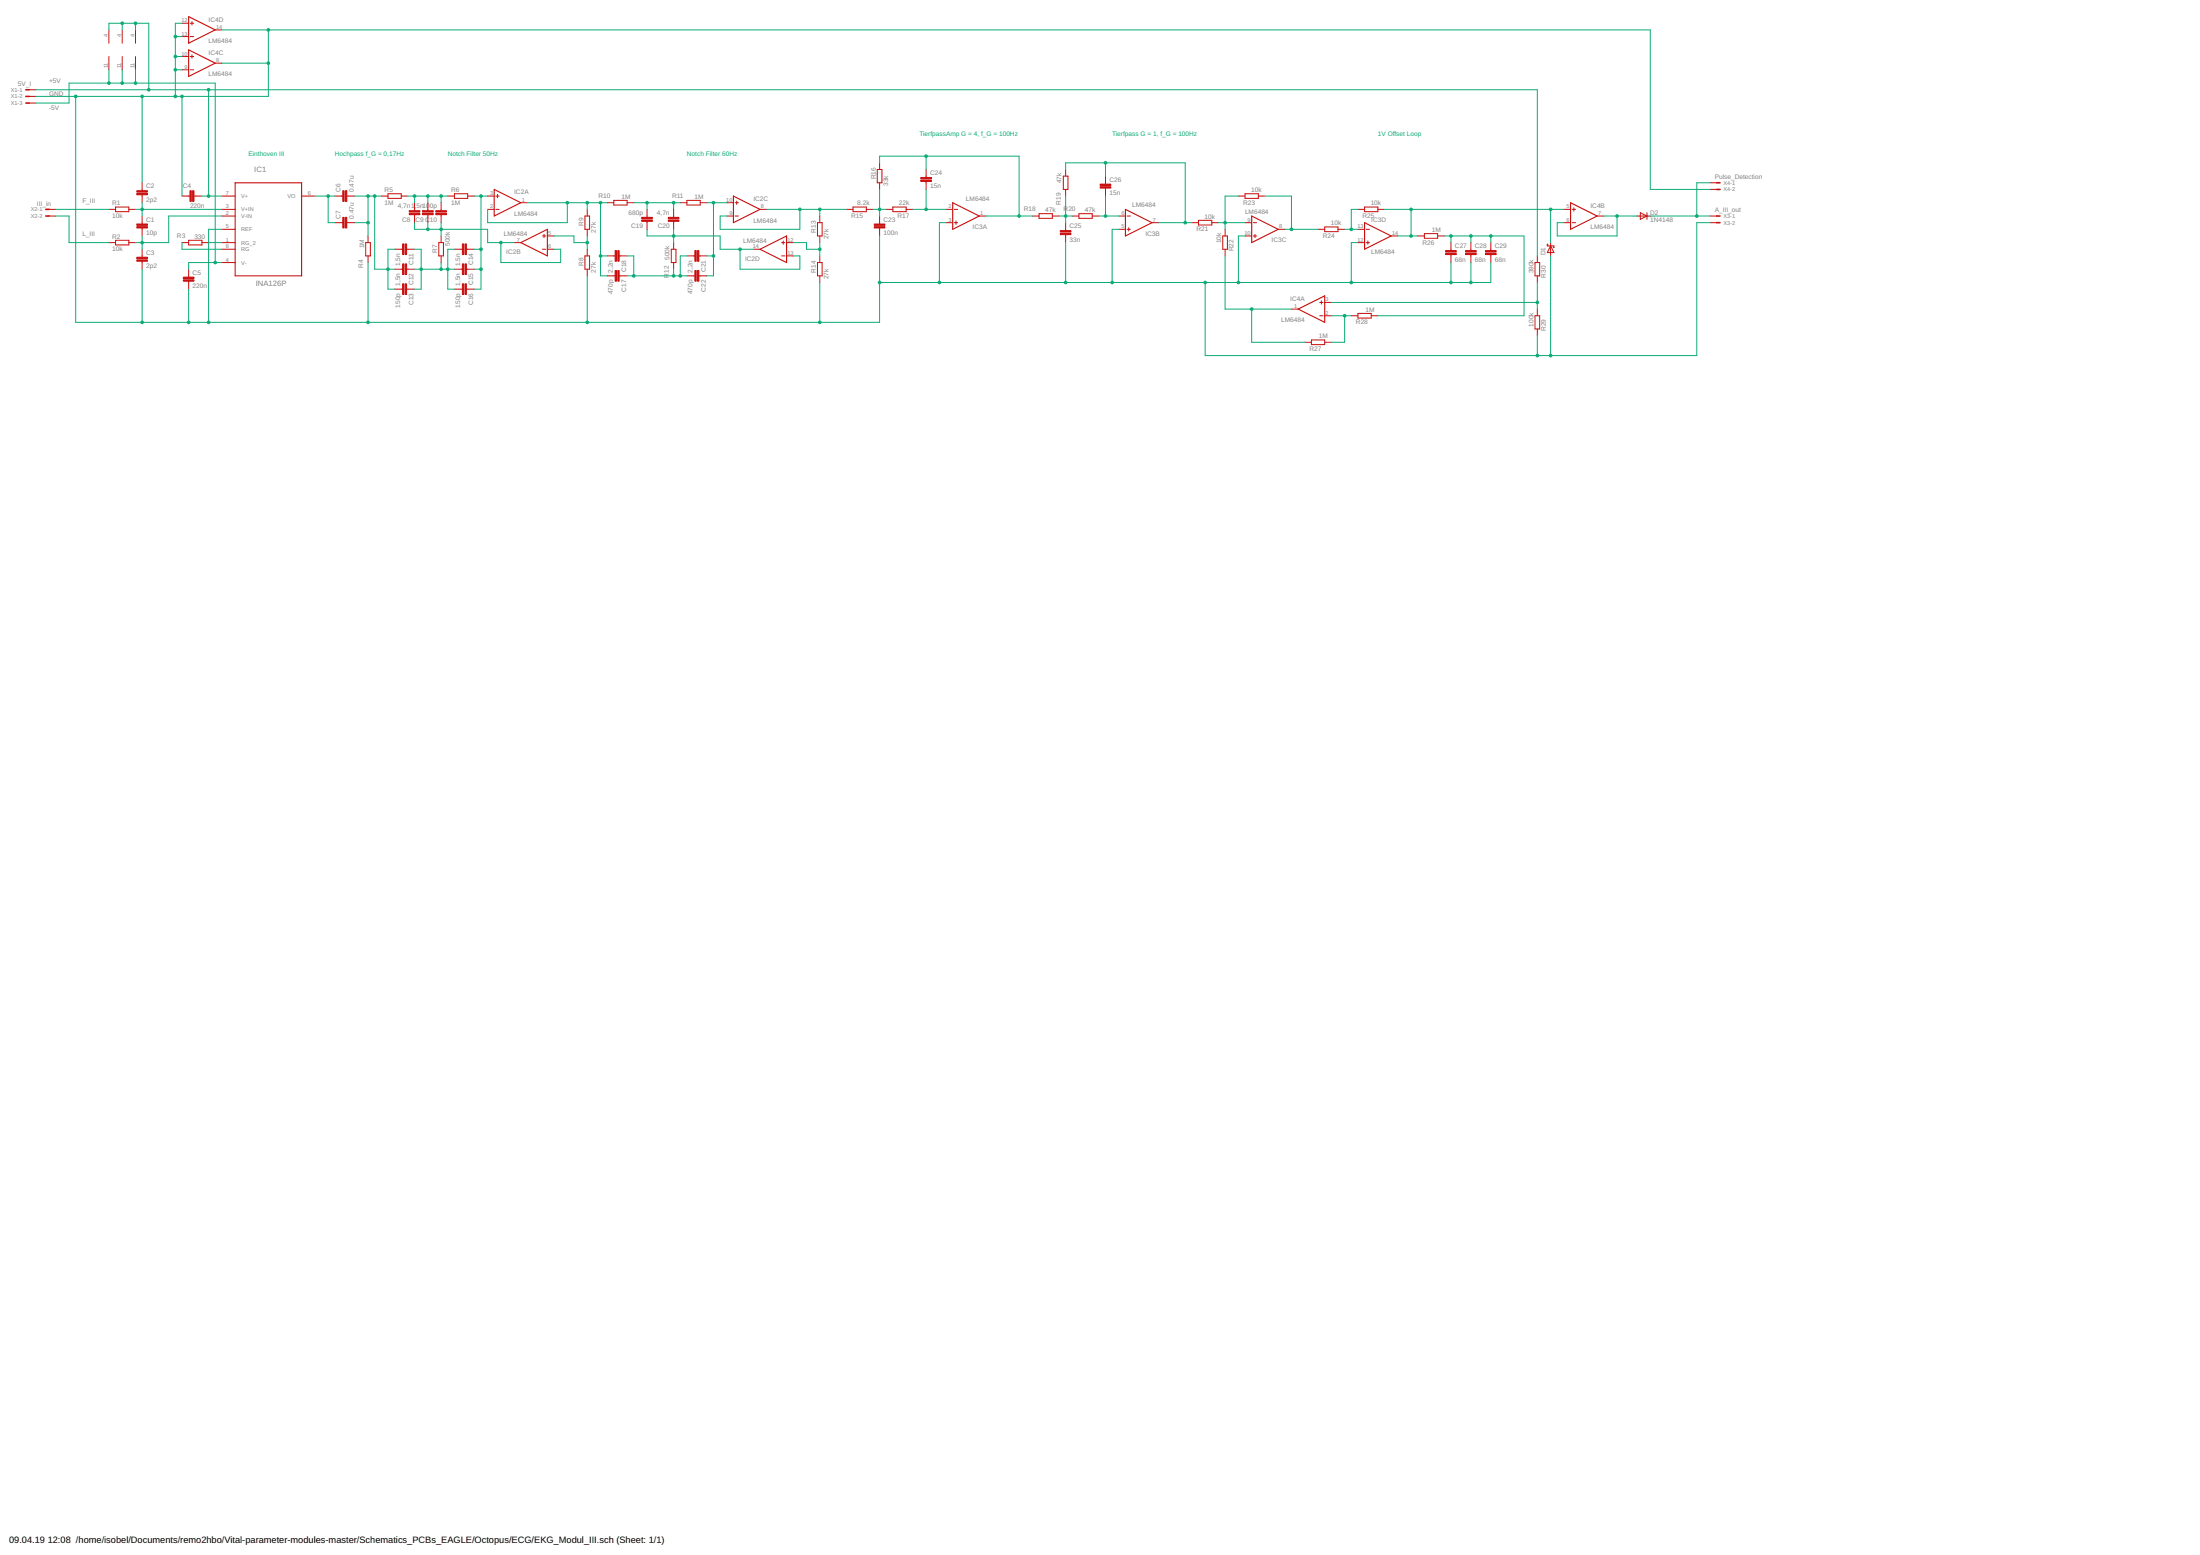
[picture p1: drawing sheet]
<svg xmlns="http://www.w3.org/2000/svg" width="841mm" height="594mm" viewBox="0 0 841 594" stroke-linecap="round" stroke-linejoin="round" font-family="sans-serif">
<g fill="none" stroke="#c90d0c" stroke-width=".38">
<path d="M41.6 11.4v5.1M46.7 11.4v5.1M51.8 11.4v5.1M69.6 8.9h2.5M69.6 14h2.5M72.7 8.9h1.3M72.7 14h1.3M73.4 8.3v1.2M82.3 11.4h2.5M11.2 34.3h2.5M11.2 36.8h2.5M11.2 39.4h2.5"/>
<path d="M41.6 21.6v5.1M46.7 21.6v5.1M51.8 21.6v5.1M69.6 21.6h2.5M69.6 26.7h2.5M72.7 21.6h1.3M72.7 26.7h1.3M73.4 21v1.2M82.3 24.1h2.5M18.8 80h2.5M41.6 80h2.6M44.2 79.1h5.1v1.8h-5.1z"/>
<path d="M49.3 80h2.5M54.3 69.8v3.1M54.3 74.4v3M69.6 74.9h3M74.1 74.9h3.1M84.8 80h5.1M84.8 74.9h5.1M115.3 74.9h5.1M128 74.9h3M132.6 74.9h3M145.8 74.9h2.5M148.3 74h5.1v1.8h-5.1z"/>
<path d="M153.4 74.9h2.5M158.5 77.4v3.1M163.6 77.4v3.1M168.6 77.4v3.1M171.2 74.9h2.5M173.7 74h5.1v1.8h-5.1zM178.8 74.9h2.5M186.4 80h2.5M186.4 74.9h2.5M189.6 80h1.2M189.6 74.9h1.2M190.2 74.3v1.2"/>
<path d="M199.1 77.4h2.5M224.5 80v2.5M232.1 77.4h2.6M234.7 76.6h5v1.7h-5zM239.7 77.4h2.6M247.4 80v3M257.5 80v3M260.1 77.4h2.5M262.6 76.6h5.1v1.7h-5.1zM267.7 77.4h2.5M277.8 77.4h2.6M281 77.4h1.3"/>
<path d="M281.6 76.8v1.3M290.5 80h2.6M323.6 80h2.5M326.1 79.1h5.1v1.8h-5.1zM331.2 80h2.5M335.4 64.7h1.7v5.1h-1.7zM336.3 62.2v2.5M336.3 69.8v2.6M338.8 80h2.5M341.3 79.1h5.1v1.8h-5.1zM346.4 80h2.6M354 64.7v3.1"/>
<path d="M354 69.3v3.1M361.7 80h2.5M364.8 80h1.3M406.5 67.3h1.8v5.1h-1.8zM407.4 64.7v2.6M407.4 72.4v2.5M422.6 67.3v3M422.6 71.9v3M473.4 74.9h2.6M476 74h5v1.8h-5zM481 74.9h2.6M519.1 80h2.6"/>
<path d="M521.7 79.1h5v1.8h-5zM526.7 80h2.6M597.9 80h2.5M601 80h1.3M601.7 79.4v1.2M653.7 69.8h2.6M653.7 72.4h2.6M18.8 82.5h2.5M41.6 92.7h2.6M44.2 91.8h5.1v1.8h-5.1zM49.3 92.7h2.5M54.3 82.5v3.1"/>
<path d="M54.3 87.1v3M54.3 95.2v3.1M54.3 99.8v3M69.6 92.7h2.5M72.1 91.8h5.1v1.8h-5.1zM77.2 92.7h2.5M84.8 92.7h5.1M84.8 82.5h5.1M84.8 87.6h5.1M84.8 95.2h5.1M128 85.1h3M132.6 85.1h3"/>
<path d="M139.8 92.7h1.8v5.1h-1.8zM140.7 90.1v2.6M140.7 97.8v2.5M150.9 95.2h3M155.4 95.2h3.1M158.5 82v3.1M163.6 82v3.1M167.7 92.7h1.8v5.1h-1.8zM168.6 82v3.1M168.6 90.1v2.6M168.6 97.8v2.5M173.7 95.2h3.1"/>
<path d="M178.3 95.2h3M196.6 92.7h2.5M207.3 95.2h1.3M207.3 90.1h1.3M208 89.5v1.3M209.3 95.2h2.5M209.3 90.1h2.5M223.6 82.5h1.8v5.1h-1.8zM223.6 97.8h1.8v5h-1.8zM224.5 87.6v2.5M224.5 95.2v2.6M232.1 97.8h3.1"/>
<path d="M236.7 97.8h3M247.4 84.6v3M256.6 95.2h1.8v5.1h-1.8zM257.5 84.6v3M257.5 92.7v2.5M262.6 97.8h3M267.2 97.8h3M277.8 82.5h2.6M281 82.5h1.3M288 95.2h2.5M298.8 92.7h1.3M298.8 97.8h1.3"/>
<path d="M299.4 92.1v1.2M300.7 92.7h2.5M300.7 97.8h2.5M312.5 85.1h1.8v5h-1.8zM313.4 82.5v2.6M313.4 90.1v2.6M313.4 97.8v2.5M336.3 82.5v3.1M336.3 87.1v3M361.7 85.1h2.5M364.8 85.1h1.3M365.5 84.4v1.3"/>
<path d="M374.4 82.5h2.5M394.7 82.5h2.5M397.2 81.6h5.1v1.8h-5.1zM402.3 82.5h2.5M407.4 85.1v3M407.4 89.6v3.1M409.9 82.5h2.6M412.5 81.6h5v1.8h-5zM417.5 82.5h2.6M427.7 82.5h2.5M427.7 87.6h2.5M430.9 82.5h1.2"/>
<path d="M430.9 87.6h1.2M431.5 87v1.2M440.4 85.1h2.5M455.6 85.1h2.6M458.2 84.2h5.1v1.8h-5.1zM463.3 85.1h2.5M467.4 90.1h1.8v5.1h-1.8zM468.3 87.6v2.5M468.3 95.2v2.6M476 85.1h2.5M476 90.1h2.5M479.1 85.1h1.3"/>
<path d="M479.1 90.1h1.3M479.8 89.5v1.3M488.7 87.6h2.5M503.9 87.6h2.5M506.4 86.7h5.1v1.8h-5.1zM511.5 87.6h2.5M519.1 92.7h2.6M519.1 87.6h2.6M522.3 92.7h1.3M522.3 87.6h1.3M522.9 92.1v1.2M531.8 90.1h2.6"/>
<path d="M542 90.1h2.5M544.5 89.3h5.1v1.7h-5.1zM549.6 90.1h2.5M554.7 92.7v3M554.7 97.3v3M562.3 92.7v3M562.3 97.3v3M569.9 92.7v3M569.9 97.3v3M587.7 97.8v2.5M591.8 93.3h-.3v.7h2.5v.6h-.2M592.8 94l1.2 2.5h-2.5z"/>
<path d="M592.8 92.7v5.1M597.9 85.1h2.5M601 85.1h1.3M610.6 82.5h2.5M625.8 82.5h5.1M627.1 81.3l2.5 1.2-2.5 1.3zM629.6 81.3v2.5M653.7 82.5h2.6M653.7 85.1h2.6M72.1 102.8v3.1M72.1 107.4v3.1M84.8 100.3h5.1"/>
<path d="M150.9 102.8h3M150.9 110.5h3M155.4 102.8h3.1M155.4 110.5h3.1M173.7 102.8h3.1M173.7 110.5h3.1M178.3 102.8h3M178.3 110.5h3M224.5 102.8v2.6M232.1 105.4h3.1M236.7 105.4h3M257.5 100.3v2.5"/>
<path d="M262.6 105.4h3M267.2 105.4h3M312.5 100.3h1.8v5.1h-1.8zM313.4 105.4v2.5M493.7 118.1h2.6M504.5 115.5h1.3M505.1 114.9v1.3M506.4 115.5h2.6M519.1 119.7h5.1v1.8h-5.1zM586.8 100.3h1.8v5.1h-1.8zM587.7 105.4v2.5M587.7 118.1v2.5"/>
<path d="M498.8 130.8h2.5M501.3 129.9h5.1v1.8h-5.1zM504.5 120.6h1.3M506.4 120.6h2.6M506.4 130.8h2.6M516.6 120.6h2.5M524.2 120.6h2.5M586.8 120.6h1.8v5.1h-1.8zM587.7 125.7v2.5"/>
</g>
<g fill="none" stroke="#c90d0c" stroke-width=".42">
<path d="M72.1 6.3l10.2 5.1-10.2 5.1zM72.1 19l10.2 5.1-10.2 5.1zM89.9 69.8h25.4v35.6h-25.4zM188.9 72.4l10.2 5-10.2 5.1zM280.4 74.9l10.1 5.1-10.1 5.1zM364.2 77.4l10.2 5.1-10.2 5.1zM430.2 80l10.2 5.1-10.2 5zM600.4 77.4l10.2 5.1-10.2 5.1zM199.1 92.7l10.2-5.1v10.2zM290.5 95.2l10.2-5.1v10.2zM478.5 82.5l10.2 5.1-10.2 5.1zM521.7 85.1l10.1 5-10.1 5.1z"/>
<path d="M496.3 118.1l10.1-5.1v10.1z"/>
</g>
<g fill="#c90d0c" stroke="#c90d0c" stroke-width=".38">
<path d="M52.3 85.6h4.1v.5h-4.1z"/>
<path d="M52.3 86.6h4.1v.5h-4.1z"/>
<path d="M52.3 72.9h4.1v.5h-4.1z"/>
<path d="M52.3 73.9h4.1v.5h-4.1z"/>
<path d="M52.3 98.3h4.1v.5h-4.1z"/>
<path d="M52.3 99.3h4.1v.5h-4.1z"/>
<path d="M72.6 72.9h.5v4h-.5z"/>
<path d="M73.6 72.9h.5v4h-.5z"/>
<path d="M70.1 105.9h4v.5h-4z"/>
<path d="M70.1 106.9h4v.5h-4z"/>
<path d="M131 72.9h.6v4h-.6z"/>
<path d="M132.1 72.9h.5v4h-.5z"/>
<path d="M131 83h.6v4.1h-.6z"/>
<path d="M132.1 83h.5v4.1h-.5z"/>
<path d="M166.6 81.5h4.1v.5h-4.1z"/>
<path d="M166.6 80.5h4.1v.5h-4.1z"/>
<path d="M255.5 84.1h4v.5h-4z"/>
<path d="M255.5 83h4v.5h-4z"/>
<path d="M154.9 100.8h.5v4.1h-.5z"/>
<path d="M153.9 100.8h.5v4.1h-.5z"/>
<path d="M177.8 100.8h.5v4.1h-.5z"/>
<path d="M176.8 100.8h.5v4.1h-.5z"/>
<path d="M236.2 103.4h.5v4h-.5z"/>
<path d="M235.2 103.4h.5v4h-.5z"/>
<path d="M266.7 103.4h.5v4h-.5z"/>
<path d="M265.6 103.4h.5v4h-.5z"/>
<path d="M334.2 85.6h4.1v.5h-4.1z"/>
<path d="M334.2 86.6h4.1v.5h-4.1z"/>
<path d="M352 67.8h4.1v.5h-4.1z"/>
<path d="M352 68.8h4.1v.5h-4.1z"/>
<path d="M405.3 88.1h4.1v.5h-4.1z"/>
<path d="M405.3 89.1h4.1v.5h-4.1z"/>
<path d="M420.6 70.3h4v.5h-4z"/>
<path d="M420.6 71.4h4v.5h-4z"/>
<path d="M552.6 95.7h4.1v.5h-4.1z"/>
<path d="M552.6 96.8h4.1v.5h-4.1z"/>
<path d="M560.3 95.7h4v.5h-4z"/>
<path d="M560.3 96.8h4v.5h-4z"/>
<path d="M567.9 95.7h4v.5h-4z"/>
<path d="M567.9 96.8h4v.5h-4z"/>
<path d="M245.3 84.1h4.1v.5h-4.1z"/>
<path d="M245.3 83h4.1v.5h-4.1z"/>
<path d="M236.2 95.7h.5v4.1h-.5z"/>
<path d="M235.2 95.7h.5v4.1h-.5z"/>
<path d="M266.7 95.7h.5v4.1h-.5z"/>
<path d="M265.6 95.7h.5v4.1h-.5z"/>
<path d="M154.9 108.4h.5v4.1h-.5z"/>
<path d="M153.9 108.4h.5v4.1h-.5z"/>
<path d="M154.9 93.2h.5v4.1h-.5z"/>
<path d="M153.9 93.2h.5v4.1h-.5z"/>
<path d="M177.8 108.4h.5v4.1h-.5z"/>
<path d="M176.8 108.4h.5v4.1h-.5z"/>
<path d="M177.8 93.2h.5v4.1h-.5z"/>
<path d="M176.8 93.2h.5v4.1h-.5z"/>
<path d="M161.5 81.5h4.1v.5h-4.1z"/>
<path d="M161.5 80.5h4.1v.5h-4.1z"/>
<path d="M156.4 81.5h4.1v.5h-4.1z"/>
<path d="M156.4 80.5h4.1v.5h-4.1z"/>
</g>
<path d="M9.9 34.3h1.3M9.9 36.8h1.3M9.9 39.4h1.3M17.5 80h1.3M656.3 72.4h1.2M656.3 69.8h1.2M17.5 82.5h1.3M656.3 85.1h1.2M656.3 82.5h1.2" fill="none" stroke="#c90d0c" stroke-width=".61"/>
<g fill="none" stroke="#0dab76" stroke-width=".38">
<path d="M41.6 11.4v-2.5h15.3v25.4M46.7 8.9v2.5M51.8 8.9v2.5M67 14h2.6M69.6 8.9h-2.6v27.9M84.8 11.4h546.1v61h22.8M102.6 11.4v25.4h-88.9M13.7 34.3h574v63.5M13.7 39.4h12.7v-7.7h55.9v68.6M28.9 36.8v86.3h307.4v-33M41.6 26.7v5M46.7 26.7v5"/>
<path d="M51.8 26.7v5M54.3 36.8v33M67 21.6h2.6M67 26.7h2.6M69.6 36.8v38.1M79.7 34.3v40.6M84.8 24.1h17.8M354 59.7v5M21.3 80h20.3M51.8 80h33M54.3 77.4v5.1M77.2 74.9h7.6"/>
<path d="M120.4 74.9h7.6M125.5 74.9v10.2h2.5M135.6 74.9h10.2M140.7 74.9v15.2M143.2 74.9v27.9h7.7M155.9 74.9h15.3M158.5 74.9v2.5M163.6 74.9v2.5M168.6 74.9v2.5M181.3 74.9h5.1M183.9 74.9v35.6h-2.6M201.6 77.4h30.5"/>
<path d="M216.9 77.4v7.7h-30.5v-5.1M224.5 77.4v2.6M229.6 77.4v28h2.5M242.3 77.4h17.8M247.4 77.4v2.6M257.5 77.4v2.6M270.2 77.4h7.6M272.8 77.4v28h-2.6M293.1 80h30.5M305.8 80v7.6h-30.5v-5.1h2.5M313.4 80v2.5M333.7 80h5.1"/>
<path d="M336.3 62.2v-2.5h53.3v22.8M336.3 72.4v10.1M349 80h12.7M354 72.4v7.6M407.4 64.7v-2.5h45.7v22.9M407.4 74.9v10.2M422.6 62.2v5.1M422.6 74.9v7.6M473.4 74.9h-5.1v12.7M483.6 74.9h10.1v12.7M519.1 80h-2.5v7.6M529.3 80h68.6"/>
<path d="M539.4 80v10.1M592.8 80v12.7M653.7 69.8h-5v12.7M21.3 82.5h5.1v10.2h15.2M54.3 90.1v5.1M69.6 92.7v2.5h15.2M79.7 92.7h5.1M84.8 82.5h-20.3v10.2h-12.7M84.8 87.6h-5.1v35.5M135.6 85.1h5.1M150.9 95.2h-2.6v15.3h2.6M158.5 85.1v2.5h27.9v5.1h10.2"/>
<path d="M158.5 95.2h2.5v15.3h-2.5M163.6 85.1v2.5M168.6 85.1v5M173.7 95.2h-2.5v15.3h2.5M181.3 95.2h2.6M191.5 92.7v7.6h22.8v-5.1h-2.5M211.8 90.1h7.6v2.6h5.1M224.5 90.1v5.1M229.6 97.8h2.5M239.7 97.8h2.6v7.6M247.4 87.6v2.5h27.9v5.1h12.7M257.5 87.6v5.1"/>
<path d="M262.6 97.8h-2.5v7.6M270.2 97.8h2.6M282.9 95.2v7.6h22.9v-5h-2.6M303.2 92.7h5.1v2.5h5.1M313.4 92.7v5.1M361.7 85.1h-2.6v22.8M376.9 82.5h17.8M404.8 82.5h5.1M407.4 92.7v15.2M420.1 82.5h7.6M427.7 87.6h-2.5v20.3M442.9 85.1h12.7"/>
<path d="M465.8 85.1h10.2M468.3 97.8v20.3h25.4M476 90.1h-2.6v17.8M491.2 87.6h12.7M514 87.6h5.1M519.1 92.7h-2.5v15.2M534.4 90.1h7.6M552.1 90.1h30.5v30.5h-55.9M554.7 90.1v2.6M562.3 90.1v2.6M569.9 90.1v2.6M592.8 97.8v38"/>
<path d="M613.1 82.5h12.7M618.2 82.5v7.6h-22.9v-5h2.6M630.9 82.5h22.8M653.7 85.1h-5v50.7h-188v-27.9M54.3 102.8v20.3M72.1 110.5v12.6M84.8 100.3h-12.7v2.5M140.7 100.3v22.8M158.5 102.8h15.2M168.6 100.3v2.5M181.3 102.8h2.6M224.5 105.4v17.7"/>
<path d="M239.7 105.4h22.9M257.5 102.8v2.6M313.4 107.9v15.2M478.5 118.1v12.7h20.3M509 115.5h78.7M554.7 100.3v7.6M562.3 100.3v7.6M569.9 100.3v7.6h-233.6M587.7 107.9v10.2M509 120.6h7.6M514 120.6v10.2h-5M587.7 128.2v7.6"/>
</g>
<g fill="#0dab76" stroke="#0dab76" stroke-width=".38">
<circle cx="54.3" cy="80" r=".51"/>
<circle cx="54.3" cy="92.7" r=".51"/>
<circle cx="125.5" cy="74.9" r=".51"/>
<circle cx="140.7" cy="85.1" r=".51"/>
<circle cx="140.7" cy="74.9" r=".51"/>
<circle cx="143.2" cy="74.9" r=".51"/>
<circle cx="148.3" cy="102.8" r=".51"/>
<circle cx="168.6" cy="74.9" r=".51"/>
<circle cx="163.6" cy="74.9" r=".51"/>
<circle cx="158.5" cy="74.9" r=".51"/>
<circle cx="168.6" cy="102.8" r=".51"/>
<circle cx="161" cy="102.8" r=".51"/>
<circle cx="171.2" cy="102.8" r=".51"/>
<circle cx="183.9" cy="74.9" r=".51"/>
<circle cx="183.9" cy="95.2" r=".51"/>
<circle cx="183.9" cy="102.8" r=".51"/>
<circle cx="224.5" cy="92.7" r=".51"/>
<circle cx="257.5" cy="77.4" r=".51"/>
<circle cx="247.4" cy="77.4" r=".51"/>
<circle cx="257.5" cy="105.4" r=".51"/>
<circle cx="242.3" cy="105.4" r=".51"/>
<circle cx="260.1" cy="105.4" r=".51"/>
<circle cx="272.8" cy="77.4" r=".51"/>
<circle cx="272.8" cy="97.8" r=".51"/>
<circle cx="257.5" cy="90.1" r=".51"/>
<circle cx="282.9" cy="95.2" r=".51"/>
<circle cx="313.4" cy="95.2" r=".51"/>
<circle cx="336.3" cy="80" r=".51"/>
<circle cx="354" cy="80" r=".51"/>
<circle cx="407.4" cy="82.5" r=".51"/>
<circle cx="422.6" cy="62.2" r=".51"/>
<circle cx="453.1" cy="85.1" r=".51"/>
<circle cx="168.6" cy="87.6" r=".51"/>
<circle cx="191.5" cy="92.7" r=".51"/>
<circle cx="163.6" cy="87.6" r=".51"/>
<circle cx="354" cy="59.7" r=".51"/>
<circle cx="389.6" cy="82.5" r=".51"/>
<circle cx="422.6" cy="82.5" r=".51"/>
<circle cx="216.9" cy="77.4" r=".51"/>
<circle cx="224.5" cy="77.4" r=".51"/>
<circle cx="229.6" cy="77.4" r=".51"/>
<circle cx="229.6" cy="97.8" r=".51"/>
<circle cx="305.8" cy="80" r=".51"/>
<circle cx="313.4" cy="80" r=".51"/>
<circle cx="468.3" cy="85.1" r=".51"/>
<circle cx="493.7" cy="87.6" r=".51"/>
<circle cx="516.6" cy="87.6" r=".51"/>
<circle cx="539.4" cy="90.1" r=".51"/>
<circle cx="539.4" cy="80" r=".51"/>
<circle cx="592.8" cy="80" r=".51"/>
<circle cx="478.5" cy="118.1" r=".51"/>
<circle cx="514" cy="120.6" r=".51"/>
<circle cx="554.7" cy="90.1" r=".51"/>
<circle cx="562.3" cy="90.1" r=".51"/>
<circle cx="569.9" cy="90.1" r=".51"/>
<circle cx="587.7" cy="115.5" r=".51"/>
<circle cx="618.2" cy="82.5" r=".51"/>
<circle cx="79.7" cy="74.9" r=".51"/>
<circle cx="79.7" cy="34.3" r=".51"/>
<circle cx="46.7" cy="8.9" r=".51"/>
<circle cx="51.8" cy="8.9" r=".51"/>
<circle cx="56.9" cy="34.3" r=".51"/>
<circle cx="516.6" cy="107.9" r=".51"/>
<circle cx="473.4" cy="107.9" r=".51"/>
<circle cx="592.8" cy="135.8" r=".51"/>
<circle cx="587.7" cy="135.8" r=".51"/>
<circle cx="460.7" cy="107.9" r=".51"/>
<circle cx="407.4" cy="107.9" r=".51"/>
<circle cx="54.3" cy="36.8" r=".51"/>
<circle cx="102.6" cy="24.1" r=".51"/>
<circle cx="69.6" cy="36.8" r=".51"/>
<circle cx="67" cy="14" r=".51"/>
<circle cx="67" cy="21.6" r=".51"/>
<circle cx="67" cy="26.7" r=".51"/>
<circle cx="67" cy="36.8" r=".51"/>
<circle cx="54.3" cy="123.1" r=".51"/>
<circle cx="72.1" cy="123.1" r=".51"/>
<circle cx="79.7" cy="123.1" r=".51"/>
<circle cx="140.7" cy="123.1" r=".51"/>
<circle cx="224.5" cy="123.1" r=".51"/>
<circle cx="313.4" cy="123.1" r=".51"/>
<circle cx="336.3" cy="107.9" r=".51"/>
<circle cx="359.1" cy="107.9" r=".51"/>
<circle cx="425.2" cy="107.9" r=".51"/>
<circle cx="28.9" cy="36.8" r=".51"/>
<circle cx="554.7" cy="107.9" r=".51"/>
<circle cx="562.3" cy="107.9" r=".51"/>
<circle cx="102.6" cy="11.4" r=".51"/>
<circle cx="82.3" cy="100.3" r=".51"/>
<circle cx="51.8" cy="31.7" r=".51"/>
<circle cx="46.7" cy="31.7" r=".51"/>
<circle cx="41.6" cy="31.7" r=".51"/>
<circle cx="648.7" cy="82.5" r=".51"/>
</g>
<g font-size="3.5">
<text x="3.5" y="589.6">09.04.19</text>
<text x="18.2" y="589.6">12:08 /home/isobel/Documents/remo2hbo/Vital-parameter-modules-master/Schematics_PCBs_EAGLE/Octopus/ECG/EKG_Modul_III.sch (Sheet: 1/1)</text>
</g>
<g font-size="2.9" fill="#808080">
<text x="97.2" y="65.8">IC1</text>
<text x="97.8" y="109.1">INA126P</text>
</g>
<g font-size="2.5" fill="#808080">
<text x="79.7" y="8.3">IC4D</text>
<text x="79.7" y="16.5">LM6484</text>
<text x="79.7" y="21">IC4C</text>
<text x="79.7" y="29.2">LM6484</text>
<text x="6.8" y="32.9">5V_I</text>
<text x="18.8" y="31.7">+5V</text>
<text x="18.8" y="36.8">GND</text>
<text x="18.8" y="41.9">-5V</text>
<text x="55.9" y="72">C2</text>
<text x="69.9" y="72">C4</text>
<text x="334.8" y="68.6" transform="rotate(-90 334.8 68.6)">R16</text>
<text x="339.6" y="71.1" transform="rotate(-90 339.6 71.1)">33k</text>
<text x="355.6" y="72">15n</text>
<text x="355.6" y="66.9">C24</text>
<text x="405.8" y="70" transform="rotate(-90 405.8 70)">47k</text>
<text x="424.1" y="69.5">C26</text>
<text x="655.5" y="68.4">Pulse_Detection</text>
<text x="31.5" y="77.5">F_III</text>
<text x="55.9" y="77.1">2p2</text>
<text x="130.1" y="73.4" transform="rotate(-90 130.1 73.4)">C6</text>
<text x="135.2" y="73.4" transform="rotate(-90 135.2 73.4)">0.47u</text>
<text x="147" y="73.4">R5</text>
<text x="172.4" y="73.4">R6</text>
<text x="196.6" y="74.3">IC2A</text>
<text x="228.8" y="75.7">R10</text>
<text x="237.5" y="75.9">1M</text>
<text x="256.9" y="75.7">R11</text>
<text x="265.5" y="75.9">1M</text>
<text x="288" y="76.8">IC2C</text>
<text x="369.3" y="76.7">LM6484</text>
<text x="424.1" y="74.5">15n</text>
<text x="478.3" y="73.4">10k</text>
<text x="14.1" y="78.6">III_in</text>
<text x="42.9" y="83.3">10k</text>
<text x="42.9" y="78.5">R1</text>
<text x="72.6" y="79.6">220n</text>
<text x="130.1" y="83.5" transform="rotate(-90 130.1 83.5)">C7</text>
<text x="135.2" y="83.5" transform="rotate(-90 135.2 83.5)">0.47u</text>
<text x="147" y="78.2">1M</text>
<text x="152.1" y="79.6">4,7n1</text>
<text x="158.5" y="79.6">,5n10</text>
<text x="164.3" y="79.6">0p</text>
<text x="172.4" y="78.2">1M</text>
<text x="196.6" y="82.5">LM6484</text>
<text x="240.3" y="82.2">680p</text>
<text x="251.1" y="82.2">4,7n</text>
<text x="325.3" y="83.3">R15</text>
<text x="327.7" y="78.5">8.2k</text>
<text x="343.1" y="83.3">R17</text>
<text x="343.7" y="78.5">22k</text>
<text x="391.4" y="80.7">R18</text>
<text x="399.5" y="81">47k</text>
<text x="405.6" y="78.2" transform="rotate(-90 405.6 78.2)">R19</text>
<text x="406.6" y="80.7">R20</text>
<text x="414.8" y="81">47k</text>
<text x="432.8" y="79.2">LM6484</text>
<text x="460.5" y="83.5">10k</text>
<text x="475.2" y="78.2">R23</text>
<text x="475.9" y="81.8">LM6484</text>
<text x="520.9" y="83.3">R25</text>
<text x="524" y="78.5">10k</text>
<text x="608" y="79.4">IC4B</text>
<text x="630.9" y="82">D2</text>
<text x="655.5" y="81.1">A_III_out</text>
<text x="55.9" y="89.8">10p</text>
<text x="55.9" y="84.7">C1</text>
<text x="153.7" y="84.7">C8</text>
<text x="158.8" y="84.7">C9 C10</text>
<text x="223" y="86.3" transform="rotate(-90 223 86.3)">R9</text>
<text x="227.8" y="88.9" transform="rotate(-90 227.8 88.9)">27k</text>
<text x="241.3" y="87.2">C19</text>
<text x="251.4" y="87.2">C20</text>
<text x="288" y="85.1">LM6484</text>
<text x="311.9" y="88.9" transform="rotate(-90 311.9 88.9)">R13</text>
<text x="337.8" y="89.8">100n</text>
<text x="337.8" y="84.7">C23</text>
<text x="371.8" y="87.5">IC3A</text>
<text x="408.9" y="87.2">C25</text>
<text x="457.4" y="88.3">R21</text>
<text x="508.8" y="86.1">10k</text>
<text x="524.2" y="84.9">IC3D</text>
<text x="547.4" y="88.6">1M</text>
<text x="608" y="87.6">LM6484</text>
<text x="630.9" y="84.8">1N4148</text>
<text x="31.5" y="90.1">L_III</text>
<text x="42.9" y="96">10k</text>
<text x="42.9" y="91.2">R2</text>
<text x="67.6" y="90.9">R3</text>
<text x="74.3" y="91.2">330</text>
<text x="139.2" y="94.9" transform="rotate(-90 139.2 94.9)">1M</text>
<text x="171.9" y="94" transform="rotate(-90 171.9 94)">500k</text>
<text x="192.6" y="90.1">LM6484</text>
<text x="284.1" y="92.7">LM6484</text>
<text x="316.7" y="91.4" transform="rotate(-90 316.7 91.4)">27k</text>
<text x="408.9" y="92.3">33n</text>
<text x="437.8" y="90">IC3B</text>
<text x="466.8" y="92.9" transform="rotate(-90 466.8 92.9)">10k</text>
<text x="471.6" y="96" transform="rotate(-90 471.6 96)">R22</text>
<text x="486.1" y="92.6">IC3C</text>
<text x="505.7" y="90.9">R24</text>
<text x="543.8" y="93.4">R26</text>
<text x="556.2" y="94.8">C27</text>
<text x="563.8" y="94.8">C28</text>
<text x="571.4" y="94.8">C29</text>
<text x="55.9" y="97.4">C3</text>
<text x="153" y="101.6" transform="rotate(-90 153 101.6)">1,5n</text>
<text x="158.1" y="101.2" transform="rotate(-90 158.1 101.2)">C11</text>
<text x="167.1" y="96.5" transform="rotate(-90 167.1 96.5)">R7</text>
<text x="175.9" y="101.6" transform="rotate(-90 175.9 101.6)">1.5n</text>
<text x="180.9" y="101.3" transform="rotate(-90 180.9 101.3)">C14</text>
<text x="193.6" y="97.1">IC2B</text>
<text x="223" y="101.6" transform="rotate(-90 223 101.6)">R8</text>
<text x="256" y="99.4" transform="rotate(-90 256 99.4)">500k</text>
<text x="284.8" y="99.7">IC2D</text>
<text x="524.2" y="97">LM6484</text>
<text x="556.2" y="99.9">68n</text>
<text x="563.8" y="99.9">68n</text>
<text x="571.4" y="99.9">68n</text>
<text x="590.9" y="97.5" transform="rotate(-90 590.9 97.5)">D1</text>
<text x="55.9" y="102.5">2p2</text>
<text x="73.6" y="105">C5</text>
<text x="138.9" y="102.2" transform="rotate(-90 138.9 102.2)">R4</text>
<text x="227.8" y="104.1" transform="rotate(-90 227.8 104.1)">27k</text>
<text x="234.3" y="104.2" transform="rotate(-90 234.3 104.2)">2,2n</text>
<text x="239.4" y="103.9" transform="rotate(-90 239.4 103.9)">C18</text>
<text x="255.7" y="106.1" transform="rotate(-90 255.7 106.1)">R12</text>
<text x="264.8" y="104.2" transform="rotate(-90 264.8 104.2)">2,2n</text>
<text x="269.8" y="103.9" transform="rotate(-90 269.8 103.9)">C21</text>
<text x="311.9" y="104.1" transform="rotate(-90 311.9 104.1)">R14</text>
<text x="316.7" y="106.7" transform="rotate(-90 316.7 106.7)">27k</text>
<text x="586.2" y="104.5" transform="rotate(-90 586.2 104.5)">390k</text>
<text x="591" y="106.1" transform="rotate(-90 591 106.1)">R30</text>
<text x="73.6" y="110.1">220n</text>
<text x="153" y="109.2" transform="rotate(-90 153 109.2)">1,5n</text>
<text x="158.1" y="108.9" transform="rotate(-90 158.1 108.9)">C12</text>
<text x="175.9" y="109.2" transform="rotate(-90 175.9 109.2)">1,5n</text>
<text x="180.9" y="108.9" transform="rotate(-90 180.9 108.9)">C15</text>
<text x="234.3" y="112.5" transform="rotate(-90 234.3 112.5)">470p</text>
<text x="239.4" y="111.5" transform="rotate(-90 239.4 111.5)">C17</text>
<text x="264.8" y="112.5" transform="rotate(-90 264.8 112.5)">470p</text>
<text x="269.8" y="111.5" transform="rotate(-90 269.8 111.5)">C22</text>
<text x="153" y="117.6" transform="rotate(-90 153 117.6)">150p</text>
<text x="158.1" y="116.6" transform="rotate(-90 158.1 116.6)">C13</text>
<text x="175.9" y="117.6" transform="rotate(-90 175.9 117.6)">150p</text>
<text x="180.9" y="116.6" transform="rotate(-90 180.9 116.6)">C16</text>
<text x="493.3" y="114.9">IC4A</text>
<text x="522" y="119.1">1M</text>
<text x="489.8" y="123.2">LM6484</text>
<text x="518.4" y="123.9">R28</text>
<text x="586.2" y="124.8" transform="rotate(-90 586.2 124.8)">100k</text>
<text x="504.2" y="129.3">1M</text>
<text x="591" y="126.5" transform="rotate(-90 591 126.5)">R29</text>
<text x="500.6" y="134.1">R27</text>
</g>
<g font-size="2.5" fill="#0dab76">
<text x="351.5" y="52.1">TierfpassAmp G = 4, f_G = 100Hz</text>
<text x="425.1" y="52.1">Tierfpass G = 1, f_G = 100Hz</text>
<text x="526.7" y="52.1">1V Offset Loop</text>
<text x="95" y="59.7">Einthoven III</text>
<text x="128" y="59.7">Hochpass f_G = 0,17Hz</text>
<text x="171.2" y="59.7">Notch Filter 50Hz</text>
<text x="262.6" y="59.7">Notch Filter 60Hz</text>
</g>
<g font-size="2.1" fill="#808080">
<text x="69.4" y="8.5">12</text>
<text x="82.6" y="11.1">14</text>
<text x="41.3" y="14.2" transform="rotate(-90 41.3 14.2)">4</text>
<text x="46.4" y="14.2" transform="rotate(-90 46.4 14.2)">4</text>
<text x="51.4" y="14.2" transform="rotate(-90 51.4 14.2)">4</text>
<text x="69.4" y="13.6">13</text>
<text x="69.4" y="21.2">10</text>
<text x="82.6" y="23.8">8</text>
<text x="41.3" y="26.1" transform="rotate(-90 41.3 26.1)">11</text>
<text x="46.4" y="26.1" transform="rotate(-90 46.4 26.1)">11</text>
<text x="51.4" y="26.1" transform="rotate(-90 51.4 26.1)">11</text>
<text x="70.6" y="26.3">9</text>
<text x="4.1" y="35">X1-1</text>
<text x="4.1" y="37.6">X1-2</text>
<text x="4.1" y="40.1">X1-3</text>
<text x="658.8" y="70.6">X4-1</text>
<text x="86.4" y="74.6">7</text>
<text x="92.2" y="75.7">V+</text>
<text x="109.9" y="75.7">VO</text>
<text x="117.6" y="74.6">6</text>
<text x="187.4" y="74.6">3</text>
<text x="199.5" y="77.1">1</text>
<text x="277.7" y="77.1">10</text>
<text x="658.8" y="73.1">X4-2</text>
<text x="11.7" y="83.3">X2-2</text>
<text x="11.7" y="80.8">X2-1</text>
<text x="86.4" y="79.6">3</text>
<text x="86.4" y="82.2">2</text>
<text x="92.2" y="80.8">V+IN</text>
<text x="92.2" y="83.3">V-IN</text>
<text x="187.4" y="79.6">2</text>
<text x="278.8" y="82.2">9</text>
<text x="290.9" y="79.6">8</text>
<text x="362.7" y="79.6">2</text>
<text x="374.7" y="82.2">1</text>
<text x="428.7" y="82.2">6</text>
<text x="598.9" y="79.6">5</text>
<text x="610.9" y="82.2">7</text>
<text x="658.8" y="83.3">X3-1</text>
<text x="86.4" y="87.3">5</text>
<text x="92.2" y="88.4">REF</text>
<text x="209.6" y="89.8">5</text>
<text x="362.7" y="84.7">3</text>
<text x="428.7" y="87.3">5</text>
<text x="440.7" y="84.7">7</text>
<text x="475.8" y="89.8">10</text>
<text x="476.9" y="84.7">9</text>
<text x="489" y="87.3">8</text>
<text x="518.9" y="87.3">13</text>
<text x="532.2" y="89.8">14</text>
<text x="598.9" y="84.7">6</text>
<text x="658.8" y="85.8">X3-2</text>
<text x="86.4" y="92.3">1</text>
<text x="86.4" y="94.9">8</text>
<text x="92.2" y="93.4">RG_2</text>
<text x="92.2" y="96">RG</text>
<text x="197.6" y="92.3">7</text>
<text x="209.6" y="94.9">6</text>
<text x="287.8" y="94.9">14</text>
<text x="301.1" y="92.3">12</text>
<text x="518.9" y="92.3">12</text>
<text x="86.4" y="99.9">4</text>
<text x="92.2" y="101.1">V-</text>
<text x="301.1" y="97.4">13</text>
<text x="494.7" y="117.7">1</text>
<text x="506.8" y="115.2">3</text>
<text x="506.8" y="120.3">2</text>
</g>
<g font-size=".6" fill="#808080">
<text x="624.1" y="82.7">SpiceOrder</text>
<text x="627.2" y="82.7">1</text>
<text x="629.2" y="82.7">SpiceOrder 2</text>
</g>
</svg>
